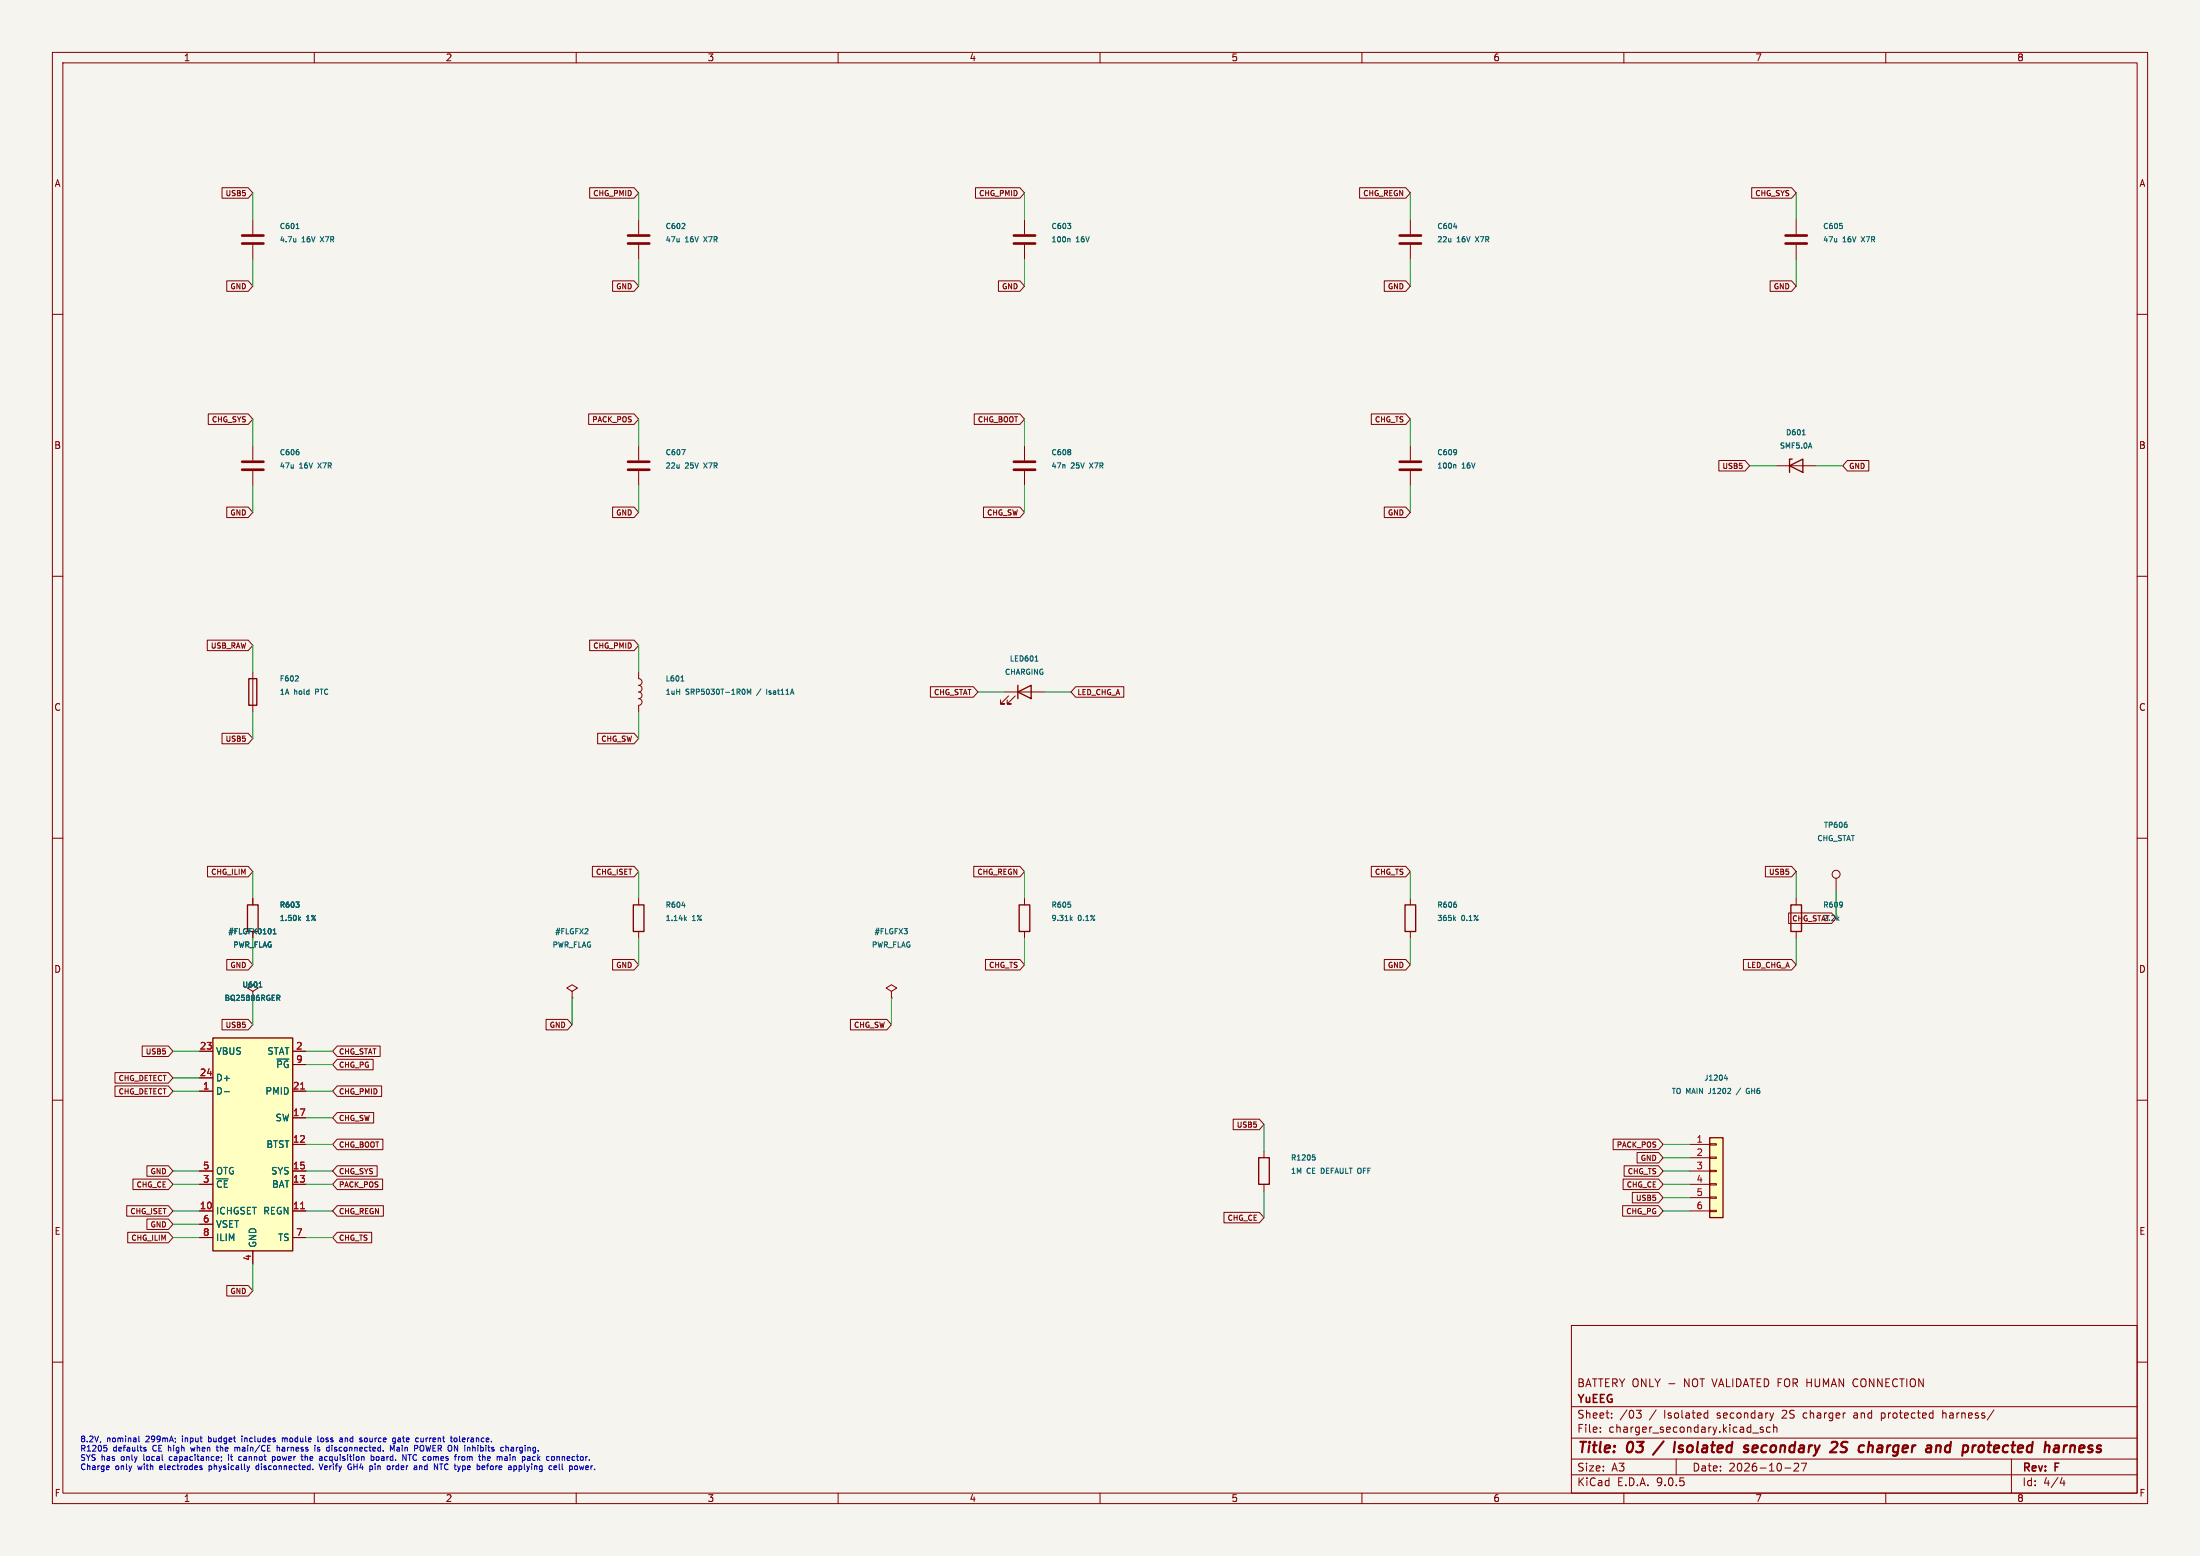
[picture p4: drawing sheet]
<svg xmlns="http://www.w3.org/2000/svg" width="420mm" height="297mm" viewBox="0 0 420 297" stroke-linecap="round" stroke-linejoin="round" font-family="sans-serif">
<path d="M0 0h420v297h-420z" fill="#f5f4ef" stroke="#f5f4ef" stroke-width=".19"/>
<g fill="none" stroke="#840000" stroke-width=".19">
<path d="M10 10h400v277h-400zM12 12h396v273h-396zM60 10v2M110 10v2M160 10v2M210 10v2M260 10v2M310 10v2M360 10v2M48.3 41.9v2.8M48.3 46.7v2.8M121.9 41.9v2.8"/>
<path d="M121.9 46.7v2.8M195.6 41.9v2.8M195.6 46.7v2.8M269.2 41.9v2.8M269.2 46.7v2.8M342.9 41.9v2.8M342.9 46.7v2.8M10 60h2M408 60h2M48.3 85.1v2.8M48.3 89.9v2.8M121.9 85.1v2.8"/>
<path d="M121.9 89.9v2.8M195.6 85.1v2.8M195.6 89.9v2.8M269.2 85.1v2.8M269.2 89.9v2.8M339.1 88.9h7.6M10 110h2M408 110h2M48.3 128.3v7.6M121.9 128.3v1.2a.64 .64 0 0 1 .7 .7 .64 .64 0 0 1-.7 .6 .64 .64 0 0 1 .7 .7 .64 .64 0 0 1-.7 .6M121.9 132.1a.64 .64 0 0 1 .7 .6 .64 .64 0 0 1-.7 .7 .64 .64 0 0 1 .7 .6 .64 .64 0 0 1-.7 .6v1.3M191.8 132.1h7.6"/>
<path d="M192.5 132.8l-1.5 1.6h.8h-.8v-.8M193.8 132.8l-1.5 1.6h.7h-.7v-.8M10 160h2M408 160h2M48.3 171.5v1.2M48.3 177.8v1.3M121.9 171.5v1.2M121.9 177.8v1.3M195.6 171.5v1.2M195.6 177.8v1.3M48.3 189.2l1-.6-1-.6-1.1 .6 1.1 .6v1.3M109.2 189.2l1-.6-1-.6-1 .6 1 .6v1.3"/>
<path d="M109.2 190.5h.1M170.2 189.2l1-.6-1-.6-1 .6 1 .6v1.3M170.2 190.5h.1M10 210h2M408 210h2M300 253h108v32h-108zM10 260h2M300 278.5h108M300 274.5h108M300 268.5h108M305.5 273.2v.2M305.5 272.5v.1"/>
<path d="M307.7 270.5v.2M307.7 269.8v.1M312.4 269.2h.9l-.5 .6 .4 .1 .1 .5-.3 .3h-.4M320 278.5v3M325.6 269.7l.4 .1M326 270.6l-.4 .1M326 269.2v1.5M334.6 273.5h1.1M336.6 272.5l-.4-.1-.2 .2 .1 .2 .5 .2v.3h-.6M337.9 272.5l-.4-.1-.3 .3 .2 .6h.5M338.6 269.7l-.4 1M338.6 272.5l.2-.1 .4 .1v.9"/>
<path d="M338.6 271.9v1.5M343.3 279.4v.5l-.9 .9h1M344.9 279.3l-.7 1.5M353.9 270.2v.4M359.2 270.6l.4 .1M359.2 269.7v1.5M359.6 269.7l-.4 .1M370.9 269.2v1.5M371.3 269.7l-.4 .1M380.7 269.1l-1.3 1.9M384 278.5v6.5M408 260h2"/>
<path d="M60 285v2M110 285v2M160 285v2M210 285v2M260 285v2M300 281.5h108M310 285v2M340.7 280.2h1.2M360 285v2M393.7 282l-.4 1.1h.9M394 282.6v1"/>
</g>
<g fill="none" stroke="#840000" stroke-width=".4">
<path d="M317.6 275.1l-2 2.6M319.8 275.2l-.3 2M320.4 277.1l.2 .1M333.8 276a.49 .49 0 0 0-.8 .3v.1l.7 .2 .1 .3-.4 .3-.5-.1M334.7 276l-.2 .9 .3 .3M335.5 276.3l-.9 .2M350.4 275.2l.4 .4-.2 .5-1.3 1.1M351.3 277.1l.8 .1M352 275.2l-.2 .1a.46 .46 0 0 0-.3 .5 .46 .46 0 0 0 .3 .4l.4 .1M357.3 275.9l.3 .3-.2 1M370.3 275.9l.2 .3-.1 1M371.8 275.9l-.4 .4-.1 .5 .1 .3 .6 .1"/>
<path d="M378.7 276.1v.7M379.4 275.9h.8M394.6 275.9l-.3 .1M395.3 275.9l-.2 1.3M396.1 276a.57 .57 0 0 0-.8 .1"/>
</g>
<path d="M341.6 88.9l2.6-1.3v2.6zM342.1 87.6h-.5v2.6M47.5 129.5h1.5v5.1h-1.5zM194.3 132.1l2.5-1.3v2.6zM194.3 130.8v2.6M47.2 172.7h2.1v5.1h-2.1zM120.9 172.7h2v5.1h-2zM194.6 172.7h2v5.1h-2z" fill="none" stroke="#840000" stroke-width=".25"/>
<g fill="none" stroke="#006464" stroke-width=".19">
<path d="M56.5 45.5v.7M56.5 46.1l-.2 .1M56.5 43.6h.6M130.1 43.6h.7M130.7 42.7v.4M203.8 42.6h.6l-.3 .4M204 45.5l.3 .2v.5M204.4 43.1v.4M277.5 43.3h.6M351.7 43.1v.4M57 86.3v.4M130.1 85.8h.7l-.4 1"/>
<path d="M204.4 85.9v.2M204.4 86.3v.4M277.6 88.7l.3 .1v.6M278 85.9v.7M278.1 86.2l-.1 .1M344.1 83h.5M56.9 129v.4l-.6 .6h.7M130 130h.6M130.2 129.1l.1-.1v1M142.7 132.5v-1l.3 .7 .3-.7v1M146.4 131.5v1M197.6 126.2h.6"/>
<path d="M52.1 178.3h.6M52.1 177.5l.3-.2v1M56.5 172.2h.6l-.3 .4M57 172.7v.4M57.1 175.3l.3 .4M57.4 175l-.4 .4M130.2 172.8h.6M130.8 175.3l.2 .4M131 175l-.3 .4M204.4 172.7v.4M204.4 175.3l.3 .4M204.7 175l-.4 .4"/>
</g>
<g fill="none" stroke="#840000" stroke-width=".51">
<path d="M46.2 45h4.1M46.2 46.5h4.1M119.9 45h4.1M119.9 46.5h4.1M193.5 45h4.1M193.5 46.5h4.1M267.2 45h4.1M267.2 46.5h4.1M340.9 45h4M340.9 46.5h4M46.2 88.1h4.1M46.2 89.7h4.1"/>
<path d="M119.9 88.1h4.1M119.9 89.7h4.1M193.5 88.1h4.1M193.5 89.7h4.1M267.2 88.1h4.1M267.2 89.7h4.1"/>
</g>
<path d="M40.6 198.1h15.3v40.7h-15.3z" fill="#ffffc2"/>
<path d="M268.2 172.7h2.1v5.1h-2.1zM341.9 172.7h2v5.1h-2zM40.6 198.1h15.3v40.7h-15.3zM240.3 221h2v5.1h-2z" fill="none" stroke="#840000" stroke-width=".25"/>
<g fill="none" stroke="#840000" stroke-width=".19">
<path d="M269.2 171.5v1.2M269.2 177.8v1.3M342.9 171.5v1.2M342.9 177.8v1.3M350.5 167.6v2.6M38.1 200.7h2.5M38.1 205.7h2.5M38.1 208.3h2.5M55.9 200.7h2.5M55.9 208.3h2.5M55.9 203.2h2.5M55.9 213.4h2.5"/>
<path d="M55.9 218.4h2.5M241.3 219.7v1.3M38.1 223.5h2.5M38.1 226.1h2.5M38.1 231.1h2.5M38.1 233.7h2.5M38.1 236.2h2.5M48.3 238.8v2.5M55.9 223.5h2.5M55.9 226.1h2.5M55.9 231.1h2.5M55.9 236.2h2.5"/>
<path d="M241.3 226.1v1.2"/>
<circle cx="350.5" cy="166.9" r=".76"/>
</g>
<g fill="none" stroke="#006464" stroke-width=".19">
<path d="M352.6 157.4v.4M277.6 175.3l.3 .4M277.9 175l-.4 .4M278 172.7v.4M350.8 175.3l.3 .4M351.1 175l-.4 .4M351.7 172.3v.6M351.7 172.6v.1M49.5 188.4h.5M49.6 187.6l.1-.2v1M52.9 190h.3l.2 .1-.1 .3-.4 .1M53.1 190.5l.3 .5"/>
<path d="M42.8 208.4h1M250.6 220.4h.4M250.7 220.8h.2l.2 .2-.1 .4h-.3"/>
</g>
<path d="M57.4 207.9h.7M57.4 230.7h.7" fill="none" stroke="#a90000" stroke-width=".19"/>
<path d="M326.4 217.2h2.5v15.2h-2.5z" fill="#ffffc2"/>
<path d="M326.4 217.2h2.5v15.2h-2.5z" fill="none" stroke="#840000" stroke-width=".25"/>
<g fill="none" stroke="#840000" stroke-width=".19">
<path d="M42.4 35.8h5l.9 1-.9 1h-5zM112.6 35.8h8.4l.9 1-.9 1h-8.4zM186.2 35.8h8.5l.9 1-.9 1h-8.5zM259.6 35.8h8.8l.8 1-.8 1h-8.8zM334.4 35.8h7.6l.9 1-.9 1h-7.6zM43.3 53.6h4.1l.9 1-.9 1h-4.1zM116.9 53.6h4.1l.9 1-.9 1h-4.1zM190.6 53.6h4.1l.9 1-.9 1h-4.1zM264.3 53.6h4.1l.8 1-.8 1h-4.1zM337.9 53.6h4.1l.9 1-.9 1h-4.1zM39.8 79h7.6l.9 1-.9 1h-7.6zM112.4 79h8.6l.9 1-.9 1h-8.6z"/>
<path d="M186 79h8.7l.9 1-.9 1h-8.7zM261.8 79h6.6l.8 1-.8 1h-6.6zM43.3 96.8h4.1l.9 1-.9 1h-4.1zM116.9 96.8h4.1l.9 1-.9 1h-4.1zM187.7 96.8h7l.9 1-.9 1h-7zM264.3 96.8h4.1l.8 1-.8 1h-4.1zM328.1 87.9h5l.9 1-.9 1h-5zM352.7 87.9h4.1v2h-4.1l-.9-1zM39.6 122.2h7.8l.9 1-.9 1h-7.8zM42.4 140h5l.9 1-.9 1h-5zM112.6 122.2h8.4l.9 1-.9 1h-8.4zM114.1 140h6.9l.9 1-.9 1h-6.9z"/>
<path d="M177.6 131.1h8.2l.9 1-.9 1h-8.2zM205.3 131.1h9.2v2h-9.2l-.8-1zM39.6 165.4h7.8l.9 1-.9 1h-7.8zM48.3 171.5v1.2M48.3 177.8v1.3M113.1 165.4h7.9l.9 1-.9 1h-7.9zM185.9 165.4h8.8l.9 1-.9 1h-8.8zM261.8 165.4h6.6l.8 1-.8 1h-6.6zM337 165.4h5l.9 1-.9 1h-5zM341.5 174.3h8.1l.9 1-.9 1h-8.1zM27.1 199.7h5l.9 1-.9 1h-5zM42.4 194.6h5l.9 1-.9 1h-5z"/>
<path d="M43.3 183.1h4.1l.9 1.1-.9 1h-4.1zM64.4 199.7h8.2v2h-8.2l-.9-1zM104.2 194.6h4.1l.9 1-.9 1h-4.1zM116.9 183.1h4.1l.9 1.1-.9 1h-4.1zM162.3 194.6h7l.9 1-.9 1h-7zM188.1 183.1h6.6l.9 1.1-.9 1h-6.6zM264.3 183.1h4.1l.8 1.1-.8 1h-4.1zM332.8 183.1h9.2l.9 1.1-.9 1h-9.2zM22 204.7h10.1l.9 1-.9 1h-10.1zM22 207.3h10.1l.9 1-.9 1h-10.1zM38.1 200.7h2.5M38.1 205.7h2.5"/>
<path d="M38.1 208.3h2.5M55.9 218.4h2.5M55.9 200.7h2.5M55.9 208.3h2.5M55.9 203.2h2.5M55.9 213.4h2.5M64.4 202.2h6.8v2h-6.8l-.9-1zM64.4 207.3h8.5v2h-8.5l-.9-1zM64.4 212.4h6.9v2h-6.9l-.9-1zM64.4 217.4h8.7v2h-8.7l-.9-1zM235.4 213.6h5l.9 1-.9 1h-5zM308 217.4h8.6l.9 1-.9 1h-8.6z"/>
<path d="M312.5 220h4.1l.9 1-.9 1h-4.1zM322.6 218.4h3.8M326.4 218.3h1.3v.3h-1.3zM24.2 230.1h7.9l.9 1-.9 1h-7.9zM24.4 235.2h7.7l.9 1-.9 1h-7.7zM25.4 225.1h6.7l.9 1-.9 1h-6.7zM28 222.5h4.1l.9 1-.9 1h-4.1zM28 232.7h4.1l.9 1-.9 1h-4.1zM38.1 223.5h2.5M38.1 226.1h2.5M38.1 231.1h2.5M38.1 233.7h2.5"/>
<path d="M38.1 236.2h2.5M48.3 238.8v2.5M55.9 223.5h2.5M55.9 226.1h2.5M55.9 231.1h2.5M55.9 236.2h2.5M64.4 222.5h7.6v2h-7.6l-.9-1zM64.4 225.1h8.6v2h-8.6l-.9-1zM64.4 230.1h8.8v2h-8.8l-.9-1zM64.4 235.2h6.5v2h-6.5l-.9-1zM233.7 231.4h6.7l.9 1-.9 1h-6.7zM309.8 230.1h6.8l.9 1-.9 1h-6.8z"/>
<path d="M309.9 225.1h6.7l.9 1-.9 1h-6.7zM310.1 222.5h6.5l.9 1-.9 1h-6.5zM311.6 227.6h5l.9 1-.9 1h-5zM322.6 221h3.8M322.6 223.5h3.8M322.6 226.1h3.8M322.6 228.6h3.8M322.6 231.1h3.8M326.4 220.9h1.3v.2h-1.3zM326.4 223.4h1.3v.2h-1.3zM326.4 225.9h1.3v.3h-1.3zM326.4 228.5h1.3v.2h-1.3z"/>
<path d="M326.4 231h1.3v.3h-1.3zM43.3 245.4h4.1l.9 1-.9 1h-4.1z"/>
</g>
<g fill="none" stroke="#006464" stroke-width=".19">
<path d="M52.1 178.3h.6M52.1 177.5l.3-.2v1M56.5 172.2h.6l-.3 .4M57 172.7v.4M57.1 175.3l.3 .4M57.4 175l-.4 .4M49.5 188.4h.5M49.6 187.6l.1-.2v1M52.9 190h.3l.2 .1-.1 .3-.4 .1M53.1 190.5l.3 .5M42.8 208.4h1M329.2 205.9h.6"/>
<path d="M329.7 205.5v.7M332.3 207.7l-.9 1.3M333.7 207.7a.54 .54 0 0 0-.4 .5 .54 .54 0 0 0 .4 .5"/>
</g>
<g fill="none" stroke="#009600" stroke-width=".19">
<path d="M48.3 36.8v5.1M121.9 36.8v5.1M195.6 36.8v5.1M269.2 36.8v5.1M342.9 36.8v5.1M48.3 49.5v5.1M121.9 49.5v5.1M195.6 49.5v5.1M269.2 49.5v5.1M342.9 49.5v5.1M48.3 80v5.1M48.3 92.7v5.1"/>
<path d="M121.9 80v5.1M121.9 92.7v5.1M195.6 80v5.1M195.6 92.7v5.1M269.2 80v5.1M269.2 92.7v5.1M334 88.9h5.1M346.7 88.9h5.1M48.3 123.2v5.1M48.3 135.9v5.1M121.9 123.2v5.1M121.9 135.9v5.1"/>
<path d="M186.7 132.1h5.1M199.4 132.1h5.1M48.3 166.4v5.1M48.3 179.1v5.1M121.9 166.4v5.1M121.9 179.1v5.1M195.6 166.4v5.1M195.6 179.1v5.1M269.2 166.4v5.1M269.2 179.1v5.1M342.9 166.4v5.1M342.9 179.1v5.1"/>
<path d="M350.5 170.2v5.1M48.3 190.5v5.1M109.2 190.5v5.1M170.2 190.5v5.1M33 208.3h5.1M33 200.7h5.1M33 205.7h5.1M58.4 208.3h5.1M58.4 213.4h5.1M58.4 218.4h5.1M58.4 200.7h5.1M58.4 203.2h5.1"/>
<path d="M241.3 214.6v5.1M317.5 218.4h5.1M33 223.5h5.1M33 226.1h5.1M33 231.1h5.1M33 233.7h5.1M33 236.2h5.1M58.4 223.5h5.1M58.4 226.1h5.1M58.4 231.1h5.1M58.4 236.2h5.1M241.3 227.3v5.1"/>
<path d="M317.5 223.5h5.1M317.5 226.1h5.1M317.5 231.1h5.1M317.5 228.6h5.1M317.5 221h5.1M48.3 241.3v5.1"/>
</g>
<g fill="none" stroke="#0000c2" stroke-width=".19">
<path d="M19.8 275.9h.6M20.2 276.3l.2 .2v.3l-.2 .2M20.7 279.8l.1 .3-.5 .1M26.5 274.1v1l.2 .1M27.4 276.5l.5 .3-.1 .2-.4-.1M27.6 276.3l-.2 .1M32.3 278.2v.3l.2 .3M36.4 276.3l.2 .7M39.8 274.1v1.1M39.8 275.2h.3M39.9 279.8v1.1M40.1 274.5h-.3"/>
<path d="M41.4 275.9v.9l.3 .2M42.3 278.1v.1M42.3 278.7l-.1 .2M43.6 278v.8M44 278h.4M45.3 276.4v.6M45.7 278.1h.4M45.7 278.7h.4M46.2 274.1v.1M46.2 274.5v.7M47.7 279.8l-.3 .7M49.3 279.8l-.4 .2v.4l.4 .1"/>
<path d="M52 278.1l.3-.1 .2 .2-.1 .5h-.4M52 278v1.1M52.9 275.9v1.1M52.9 276.4l.4-.1 .1 .7M53.9 274.6l.3-.1 .2 .1M53.9 274.5v.7M54.4 274.6v.6M54.5 274.5l-.1 .1M57.6 277.7v.9M58.2 277.7v1.1M58.7 278.1h-.5M60.7 274.1v1l.2 .1"/>
<path d="M60.9 279.4l.4 1.1 .3-1.1M61 276.3h-.2l-.2 .1v.2l.4 .1v.2h-.4M61.6 274.5l-.4 .2 .1 .4 .3 .1M62.4 278l-.4 .2v.5l.4 .1M63.4 276.3v.7M65 274.5l.4 .1v.6M65.4 275.2h-.4M65.4 274.7l-.4 .1M65.9 274.5v.7M66 274.5l-.1 .1M70 274.5h-.2l-.2 .2 .1 .5h.3M70.9 278.1l.3-.1 .2 .2-.1 .5h-.4"/>
<path d="M70.9 277.7v1.1M71.6 279.4v.1M71.6 279.8v.7M71.9 278.1l.3-.1 .2 .2v.3l-.2 .3-.4-.3zM74.5 277v-1.1l.4 .8 .4-.8v1.1M74.9 279.8v.7M75.3 279.8l-.4 .2M75.8 276.3h.4M76 274.5h.4l.1 .7M76.2 276.6l-.5 .1 .1 .2 .4 .1M76.5 274.7l-.6 .3 .2 .2h.4M78.2 277.7v1.1"/>
<path d="M80.1 279.9l.4-.1 .1 .7M80.1 279.8v.7M80.4 275.9a.37 .37 0 0 1 .5 .4v.3a.37 .37 0 0 1-.2 .4 .37 .37 0 0 1-.5-.2M80.8 275.1l-.4 .1M80.8 274.5v.7M84.2 279.4v1.1M86.9 274.5l.4 .2-.1 .4-.3 .1M87.7 274.1v1l.2 .1M88.3 278.1l.2-.1 .2 .2v.5h-.4M92.9 279.8h.4M93 279.6v.9M93.1 278.2l.1-.2 .4 .2v.1l-.5 .1"/>
<path d="M93.1 278.6l.1 .2 .3-.1M93.3 279.4l-.2 .1M96.6 276.3h.4l.1 .7M97.4 277.7v.1M97.4 278v.8M97.6 276.3h.4v.7M98 276.5l-.5 .2 .2 .3 .3-.1M98.6 279.9v.5M99.1 279.8h.3l.2 .2M99.1 279.8v1.1M101.8 278.7h.4M102.7 277.7v1.1"/>
<path d="M103.1 278l-.4 .4M106.3 280v.1l-.6 .1M106.7 279.4v1l.2 .1M107.3 278v.8M107.3 279.4v1l.2 .1M107.6 278l-.3 .1M110.6 279.8l.2 .7 .2-.5 .2 .5 .3-.7M20.8 280.5h-.1M38.3 280.2h.2l.1 .2-.4 .1M39.9 280.5h.3M59.7 280.4v.1M66.9 280.1h.2l-.1 .4h-.2l-.3-.1"/>
<path d="M99.6 280.3l-.2 .2h-.3M106.2 280.5h-.1"/>
</g>
<path d="M57.4 207.9h.7M57.4 230.7h.7" fill="none" stroke="#a90000" stroke-width=".19"/>
<g font-size="2.8" fill="#840000">
<text x="301" y="277.9">Title:</text>
<text x="310.6" y="277.9">03</text>
<text x="321.2" y="277.9">Isolated</text>
<text x="335.4" y="277.9">secondary</text>
<text x="352.8" y="277.9">2S</text>
<text x="358.9" y="277.9">charger</text>
<text x="372.6" y="277.9">and</text>
<text x="380.3" y="277.9">protected</text>
<text x="396.8" y="277.9">harness</text>
</g>
<g font-size="2.1" fill="#840000">
<text x="301" y="268.2">YuEEG</text>
<text x="301" y="265">BATTERY ONLY -</text>
<text x="321.6" y="265">NOT VALIDATED FOR HUMAN CONNECTION</text>
<text x="301" y="273.7">File:</text>
<text x="301" y="271">Sheet:</text>
<text x="307.1" y="273.7">charger_secondary.kicad_sch</text>
<text x="309.2" y="271">/03</text>
<text x="314.9" y="271">/</text>
<text x="317.8" y="271">Isolated</text>
<text x="328" y="271">secondary</text>
<text x="340.6" y="271">2S</text>
<text x="344.8" y="271">charger</text>
<text x="354.6" y="271">and</text>
<text x="360" y="271">protected</text>
<text x="371.8" y="271">harness/</text>
<text x="301" y="281.1">Size:</text>
<text x="307.6" y="281.1">A3</text>
<text x="323" y="281.1">Date:</text>
<text x="330" y="281.1">2026-10-27</text>
<text x="386" y="281.3">Rev:</text>
<text x="392.4" y="281.3">F</text>
<text x="301" y="283.9">KiCad</text>
<text x="308.7" y="283.9">E.D.A.</text>
<text x="316.3" y="283.9">9.0.5</text>
<text x="386" y="283.9">Id:</text>
<text x="390.1" y="283.9">4/4</text>
</g>
<g font-size="1.8" fill="#840000">
<text x="35" y="11.9">1</text>
<text x="85" y="11.9">2</text>
<text x="135" y="11.9">3</text>
<text x="185" y="11.9">4</text>
<text x="235" y="11.9">5</text>
<text x="285" y="11.9">6</text>
<text x="335" y="11.9">7</text>
<text x="385" y="11.9">8</text>
<text x="10.3" y="35.9">A</text>
<text x="408.3" y="35.9">A</text>
<text x="10.3" y="85.9">B</text>
<text x="408.2" y="85.9">B</text>
<text x="10.3" y="135.9">C</text>
<text x="408.2" y="135.9">C</text>
<text x="10.3" y="185.9">D</text>
<text x="408.2" y="185.9">D</text>
<text x="10.3" y="235.9">E</text>
<text x="408.3" y="235.9">E</text>
<text x="10.3" y="285.9">F</text>
<text x="35" y="286.9">1</text>
<text x="85" y="286.9">2</text>
<text x="135" y="286.9">3</text>
<text x="185" y="286.9">4</text>
<text x="235" y="286.9">5</text>
<text x="285" y="286.9">6</text>
<text x="335" y="286.9">7</text>
<text x="385" y="286.9">8</text>
<text x="408.3" y="285.9">F</text>
</g>
<g font-size="1.8" fill="#a90000">
<text x="38.1" y="200.4">23</text>
<text x="56.4" y="200.4">2</text>
<text x="56.4" y="202.9">9</text>
<text x="38.1" y="205.5">24</text>
<text x="38.7" y="208">1</text>
<text x="55.8" y="208">21</text>
<text x="55.8" y="213.1">17</text>
<text x="55.8" y="218.2">12</text>
<text x="323.8" y="218.2">1</text>
<text x="323.8" y="220.7">2</text>
<text x="38.7" y="223.3">5</text>
<text x="38.7" y="225.8">3</text>
<text x="55.8" y="223.3">15</text>
<text x="55.8" y="225.8">13</text>
<text x="323.8" y="223.3">3</text>
<text x="323.8" y="225.8">4</text>
<text x="38.1" y="230.9">10</text>
<text x="38.7" y="233.4">6</text>
<text x="55.8" y="230.9">11</text>
<text x="323.8" y="228.3">5</text>
<text x="323.8" y="230.9">6</text>
<text x="38.7" y="236">8</text>
<text x="56.4" y="236">7</text>
<text x="48" y="240.7" transform="rotate(-90 48 240.7)">4</text>
</g>
<g font-size="1.8" fill="#006464">
<text x="41.1" y="201.5">VBUS</text>
<text x="50.9" y="201.5">STAT</text>
<text x="41.1" y="206.6">D+</text>
<text x="41.1" y="209.1">D-</text>
<text x="50.6" y="209.1">PMID</text>
<text x="52.6" y="204.1">~{PG}</text>
<text x="52.5" y="214.2">SW</text>
<text x="50.8" y="219.3">BTST</text>
<text x="41.1" y="224.4">OTG</text>
<text x="41.1" y="226.9">~{CE}</text>
<text x="51.7" y="224.4">SYS</text>
<text x="51.8" y="226.9">BAT</text>
<text x="41.1" y="232">ICHGSET REGN</text>
<text x="41.1" y="234.5">VSET</text>
<text x="41.1" y="237.1">ILIM</text>
<text x="49.1" y="238.3" transform="rotate(-90 49.1 238.3)">GND</text>
<text x="53" y="237.1">TS</text>
</g>
<g font-size="1.5" fill="#0000c2">
<text x="15.2" y="275.6">8.2V,</text>
<text x="20.4" y="275.6">nominal</text>
<text x="28" y="275.6">299mA;</text>
<text x="35.2" y="275.6">input</text>
<text x="40.4" y="275.6">budget</text>
<text x="47" y="275.6">includes</text>
<text x="55" y="275.6">module</text>
<text x="62" y="275.6">loss</text>
<text x="66.4" y="275.6">and</text>
<text x="70.5" y="275.6">source</text>
<text x="77" y="275.6">gate</text>
<text x="81.6" y="275.6">current</text>
<text x="88.6" y="275.6">tolerance.</text>
<text x="15.2" y="277.4">R1205</text>
<text x="15.2" y="279.2">SYS has</text>
<text x="15.2" y="280.9">Charge</text>
<text x="21.6" y="277.4">defaults</text>
<text x="22" y="280.9">only</text>
<text x="23.3" y="279.2">only</text>
<text x="26.5" y="280.9">with</text>
<text x="27.8" y="279.2">local</text>
<text x="29.3" y="277.4">CE high</text>
<text x="30.9" y="280.9">electrodes</text>
<text x="33" y="279.2">capacitance;</text>
<text x="37.1" y="277.4">when</text>
<text x="40.5" y="280.9">physically</text>
<text x="42.2" y="277.4">the</text>
<text x="44.4" y="279.2">it</text>
<text x="45.9" y="277.4">main/CE</text>
<text x="46.7" y="279.2">cannot</text>
<text x="49.7" y="280.9">disconnected.</text>
<text x="53.3" y="279.2">power</text>
<text x="54.2" y="277.4">harness</text>
<text x="59.1" y="279.2">the</text>
<text x="61.7" y="277.4">is</text>
<text x="62.1" y="280.9">Verify</text>
<text x="62.8" y="279.2">acquisition</text>
<text x="64.2" y="277.4">disconnected.</text>
<text x="67.8" y="280.9">GH4</text>
<text x="72.1" y="280.9">pin</text>
<text x="72.9" y="279.2">board.</text>
<text x="75.7" y="280.9">order</text>
<text x="76.5" y="277.4">Main</text>
<text x="79.1" y="279.2">NTC comes</text>
<text x="81.1" y="280.9">and</text>
<text x="81.4" y="277.4">POWER ON</text>
<text x="85.2" y="280.9">NTC type</text>
<text x="89.6" y="279.2">from</text>
<text x="91.4" y="277.4">inhibits</text>
<text x="93.8" y="280.9">before</text>
<text x="94.5" y="279.2">the</text>
<text x="98.1" y="279.2">main</text>
<text x="98.6" y="277.4">charging.</text>
<text x="100.1" y="280.9">applying</text>
<text x="103.2" y="279.2">pack</text>
<text x="108.1" y="280.9">cell</text>
<text x="108.1" y="279.2">connector.</text>
<text x="112.2" y="280.9">power.</text>
</g>
<g font-size="1.4" fill="#840000">
<text x="42.9" y="37.6">USB5</text>
<text x="113.1" y="37.6">CHG_PMID</text>
<text x="186.8" y="37.6">CHG_PMID</text>
<text x="260.1" y="37.6">CHG_REGN</text>
<text x="334.9" y="37.6">CHG_SYS</text>
<text x="43.8" y="55.4">GND</text>
<text x="117.5" y="55.4">GND</text>
<text x="191.2" y="55.4">GND</text>
<text x="264.8" y="55.4">GND</text>
<text x="338.5" y="55.4">GND</text>
<text x="40.3" y="80.8">CHG_SYS</text>
<text x="112.9" y="80.8">PACK_POS</text>
<text x="186.5" y="80.8">CHG_BOOT</text>
<text x="262.3" y="80.8">CHG_TS</text>
<text x="328.7" y="89.7">USB5</text>
<text x="352.9" y="89.7">GND</text>
<text x="43.8" y="98.6">GND</text>
<text x="117.5" y="98.6">GND</text>
<text x="188.3" y="98.6">CHG_SW</text>
<text x="264.8" y="98.6">GND</text>
<text x="40.1" y="124">USB_RAW</text>
<text x="113.1" y="124">CHG_PMID</text>
<text x="178.2" y="132.9">CHG_STAT</text>
<text x="205.6" y="132.9">LED_CHG_A</text>
<text x="42.9" y="141.8">USB5</text>
<text x="114.6" y="141.8">CHG_SW</text>
<text x="40.2" y="167.2">CHG_ILIM</text>
<text x="113.6" y="167.2">CHG_ISET</text>
<text x="186.4" y="167.2">CHG_REGN</text>
<text x="262.3" y="167.2">CHG_TS</text>
<text x="337.6" y="167.2">USB5</text>
<text x="342" y="176.1">CHG_STAT</text>
<text x="347.9" y="176">2.2k</text>
<text x="43.8" y="185">GND</text>
<text x="117.5" y="185">GND</text>
<text x="188.7" y="185">CHG_TS</text>
<text x="264.8" y="185">GND</text>
<text x="333.4" y="185">LED_CHG_A</text>
<text x="42.9" y="196.4">USB5</text>
<text x="104.8" y="196.4">GND</text>
<text x="162.9" y="196.4">CHG_SW</text>
<text x="27.7" y="201.5">USB5</text>
<text x="64.6" y="201.5">CHG_STAT</text>
<text x="22.5" y="206.5">CHG_DETECT</text>
<text x="22.5" y="209.1">CHG_DETECT</text>
<text x="64.6" y="204">CHG_PG</text>
<text x="64.6" y="209.1">CHG_PMID</text>
<text x="64.6" y="214.2">CHG_SW</text>
<text x="236" y="215.4">USB5</text>
<text x="64.6" y="219.2">CHG_BOOT</text>
<text x="308.5" y="219.2">PACK_POS</text>
<text x="313.1" y="221.8">GND</text>
<text x="25.9" y="226.9">CHG_CE</text>
<text x="28.6" y="224.3">GND</text>
<text x="64.6" y="224.3">CHG_SYS</text>
<text x="64.6" y="226.9">PACK_POS</text>
<text x="310.4" y="226.9">CHG_CE</text>
<text x="310.6" y="224.3">CHG_TS</text>
<text x="24.7" y="231.9">CHG_ISET</text>
<text x="64.6" y="231.9">CHG_REGN</text>
<text x="234.2" y="233.2">CHG_CE</text>
<text x="310.3" y="231.9">CHG_PG</text>
<text x="312.2" y="229.4">USB5</text>
<text x="24.9" y="237">CHG_ILIM</text>
<text x="28.6" y="234.5">GND</text>
<text x="64.6" y="237">CHG_TS</text>
<text x="43.8" y="247.2">GND</text>
</g>
<g font-size="1.4" fill="#006464">
<text x="53.3" y="46.4">4.7u</text>
<text x="53.3" y="43.9">C601</text>
<text x="57.6" y="46.4">16V</text>
<text x="61.4" y="46.4">X7R</text>
<text x="127" y="46.4">47u</text>
<text x="127" y="43.9">C602</text>
<text x="130.8" y="46.4">16V</text>
<text x="134.6" y="46.4">X7R</text>
<text x="200.6" y="43.9">C603</text>
<text x="200.6" y="46.4">100n</text>
<text x="205.4" y="46.4">16V</text>
<text x="274.3" y="46.4">22u</text>
<text x="274.3" y="43.9">C604</text>
<text x="278.1" y="46.4">16V</text>
<text x="281.9" y="46.4">X7R</text>
<text x="347.9" y="46.4">47u</text>
<text x="347.9" y="43.9">C605</text>
<text x="351.8" y="46.4">16V</text>
<text x="355.5" y="46.4">X7R</text>
<text x="340.8" y="83.3">D601</text>
<text x="53.3" y="89.6">47u</text>
<text x="53.3" y="87.1">C606</text>
<text x="57.1" y="89.6">16V</text>
<text x="60.9" y="89.6">X7R</text>
<text x="127" y="89.6">22u</text>
<text x="127" y="87.1">C607</text>
<text x="130.8" y="89.6">25V</text>
<text x="134.6" y="89.6">X7R</text>
<text x="200.6" y="89.6">47n</text>
<text x="200.6" y="87.1">C608</text>
<text x="204.4" y="89.6">25V</text>
<text x="208.2" y="89.6">X7R</text>
<text x="274.3" y="87.1">C609</text>
<text x="274.3" y="89.6">100n</text>
<text x="279.1" y="89.6">16V</text>
<text x="339.7" y="85.8">SMF5.0A</text>
<text x="53.3" y="130.3">F602</text>
<text x="127" y="130.3">L601</text>
<text x="191.7" y="129">CHARGING</text>
<text x="192.7" y="126.5">LED601</text>
<text x="53.3" y="132.8">1A</text>
<text x="56.1" y="132.8">hold</text>
<text x="60.4" y="132.8">PTC</text>
<text x="127" y="132.8">1uH</text>
<text x="130.9" y="132.8">SRP5030T-1R0M</text>
<text x="144.7" y="132.8">/</text>
<text x="146.8" y="132.8">Isat11A</text>
<text x="346.8" y="160.7">CHG_STAT</text>
<text x="348.1" y="158.2">TP606</text>
<text x="53.3" y="173.4">R603</text>
<text x="127" y="173.4">R604</text>
<text x="200.6" y="173.4">R605</text>
<text x="274.3" y="173.4">R606</text>
<text x="347.9" y="173.4">R609</text>
<text x="43.5" y="178.5">#FLGFX0101</text>
<text x="53.3" y="176">1.50k</text>
<text x="58.5" y="176">1%</text>
<text x="105.9" y="178.5">#FLGFX2</text>
<text x="127" y="176">1.14k</text>
<text x="132.1" y="176">1%</text>
<text x="166.8" y="178.5">#FLGFX3</text>
<text x="200.6" y="176">9.31k</text>
<text x="205.8" y="176">0.1%</text>
<text x="274.3" y="176">365k</text>
<text x="279" y="176">0.1%</text>
<text x="44.4" y="181.1">PWR_FLAG</text>
<text x="105.4" y="181.1">PWR_FLAG</text>
<text x="166.3" y="181.1">PWR_FLAG</text>
<text x="42.8" y="191.2">BQ25886RGER</text>
<text x="46.2" y="188.7">U601</text>
<text x="319" y="209">TO MAIN</text>
<text x="325.2" y="206.5">J1204</text>
<text x="326.4" y="209">J1202</text>
<text x="334.1" y="209">GH6</text>
<text x="246.3" y="221.7">R1205</text>
<text x="246.3" y="224.2">1M</text>
<text x="249.5" y="224.2">CE</text>
<text x="252.4" y="224.2">DEFAULT OFF</text>
</g>
</svg>
